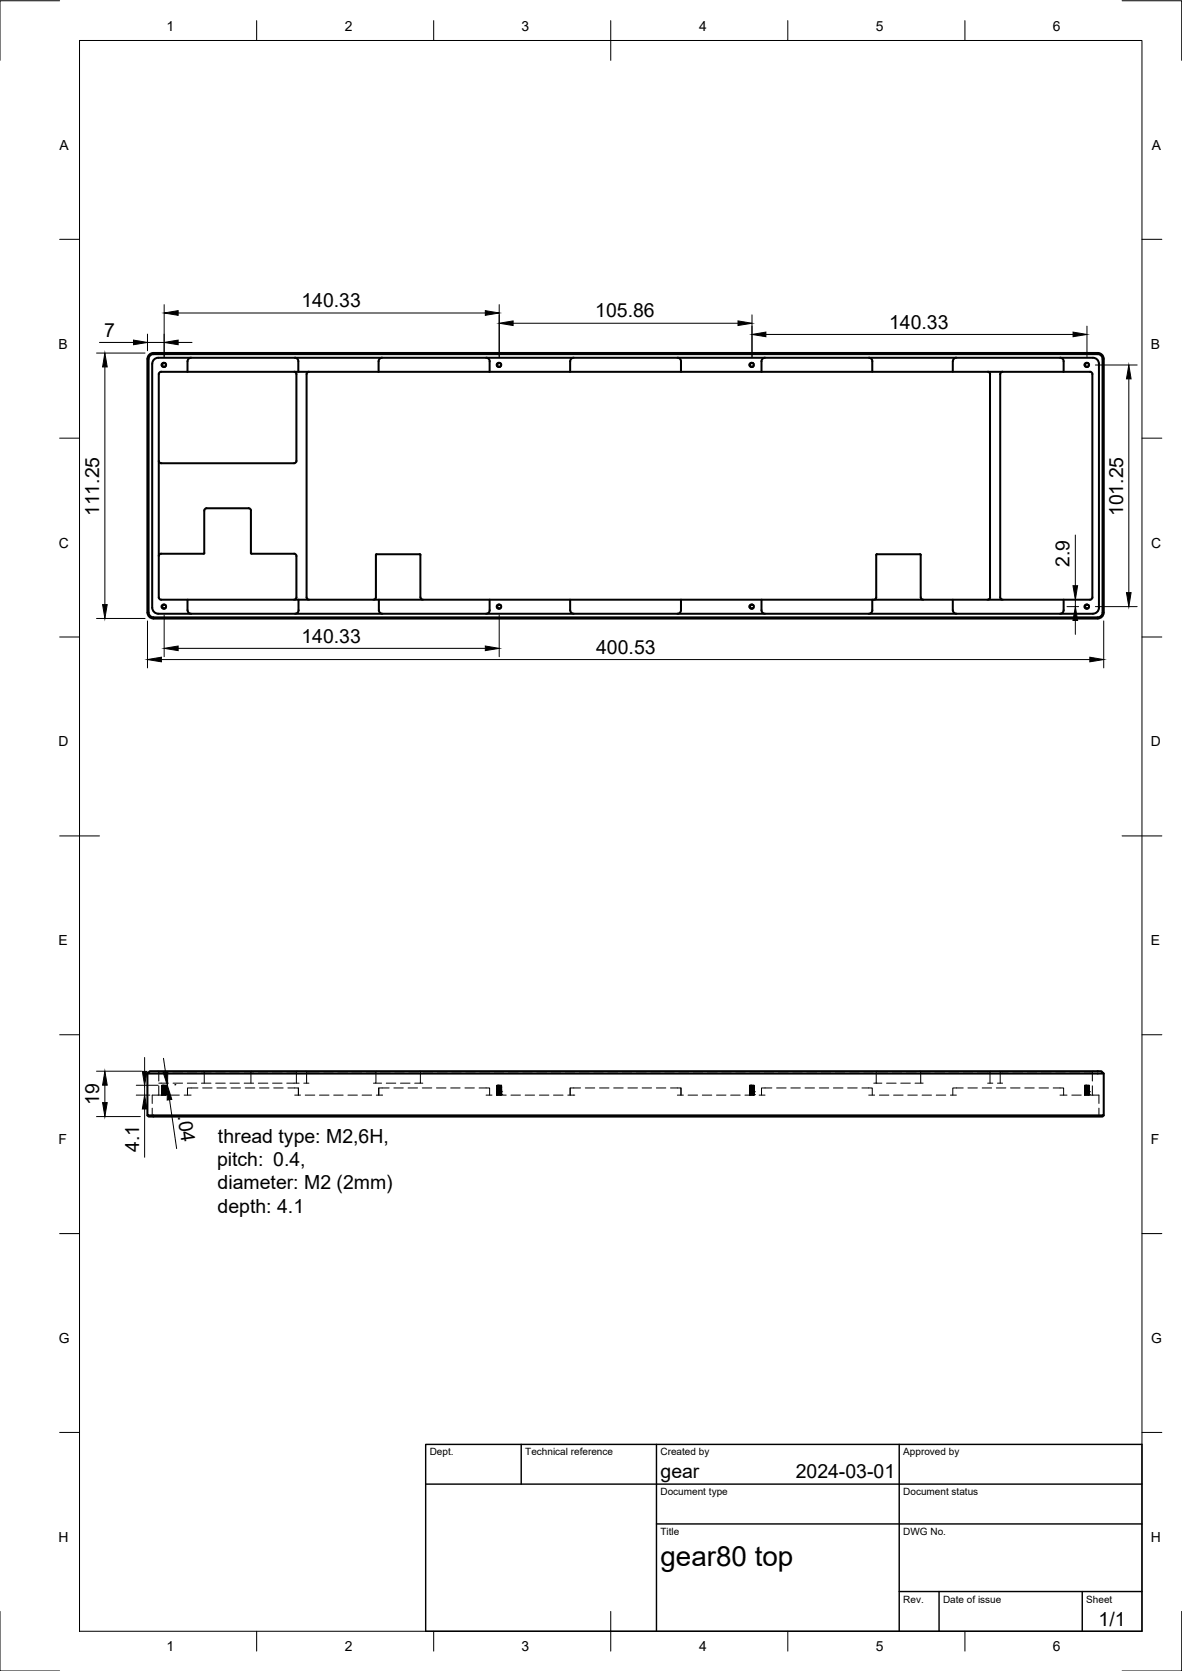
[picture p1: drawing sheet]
<svg xmlns="http://www.w3.org/2000/svg" width="297mm" height="420mm" viewBox="0 0 297 420" stroke-linecap="round" stroke-linejoin="round" font-family="sans-serif">
<!-- layer: Visible -->
<g fill="none" stroke="#000" stroke-width=".51">
<path d="M37 90.3l.1 63.7a1.49 1.49 0 0 0 1.5 1.5M37.1 90.2a1.49 1.49 0 0 1 1.4-1.4h237.4a1.49 1.49 0 0 1 1.5 1.4M37.3 90.3v63.7M37.4 90.2a1.2 1.2 0 0 1 1.1-1.2h237.4a1.2 1.2 0 0 1 1.2 1.2M39.9 94.1v56.1l.4 .5 233.6 .1 .5-.2 .1-.4M40.8 91.4l.3-.2 .4 .1h-.5l-.3 .5 .4 .4 .5-.1-.3 .2-.4-.1-.3-.5zM41.6 91.4l.1 .3-.1 .4M48 89.9a.9 .9 0 0 0-.9 .9v2.7M73.9 93.5l.4 .1 .2 .5M74.1 89.9a.9 .9 0 0 1 .9 .9v2.7M74.5 94.1v21.8M77 94.1v56.1l.2 .4 .4 .2"/>
<path d="M77.6 93.5l-.4 .1-.2 .5M96 89.9a.9 .9 0 0 0-.9 .9v2.7M122.2 89.9a.9 .9 0 0 1 .9 .9M123 90.8v2.7M125 91.4l.4-.2 .3 .1-.5 .1-.2 .5 .3 .3 .5-.1-.3 .2-.4-.1-.3-.5zM125.8 91.4l.2 .3-.2 .4M144.2 89.9a.9 .9 0 0 0-.9 .9v2.7M170.2 89.9a.9 .9 0 0 1 .9 .9v2.7M188.5 91.4l.4-.2 .4 .1h-.5l-.3 .5 .3 .4 .5-.1-.3 .2-.4-.1-.3-.5zM189.3 91.4l.2 .3-.2 .4M192.3 89.9a.9 .9 0 0 0-.9 .9v2.7M218.3 89.9a.9 .9 0 0 1 .9 .9v2.7"/>
<path d="M240.4 89.9a.9 .9 0 0 0-.9 .9l-.1 2.7M248.2 93.5l.4 .1 .2 .5M248.8 94.1v56.1l-.2 .4-.4 .2M251.4 94.1v56.1l.1 .4 .5 .2M252 93.5l-.5 .1-.1 .5M266.4 89.9a.9 .9 0 0 1 .9 .9v2.7M272.6 91.6l.2-.3h.6l.1 .1-.4-.1-.3 .1-.1 .5 .3 .3 .5-.1-.5 .2-.4-.4M272.6 91.6v.3M273.5 91.4l.2 .3-.2 .4M274.5 94.1v56.1M274.5 94.1l-.1-.5-.5-.1h-233.4l-.4 .1-.2 .5M277.1 90.3v63.7a1.2 1.2 0 0 1-1.2 1.2h-237.4a1.24 1.24 0 0 1-1.1-1.2"/>
<path d="M277.4 90.3v63.7a1.49 1.49 0 0 1-1.5 1.5M74.5 115.9l-.2 .4-.4 .2h-33.4l-.4-.2-.2-.4M51.9 127.8h10.8l.4 .6v10.8h10.8l.4 .2 .2 .4M51.9 127.8l-.4 .2-.2 .4v10.8h-10.8l-.4 .2-.2 .4M74.5 139.8v10.4l-.2 .4-.4 .2M94.5 139.5l.1-.1 10.9-.1 .2 .2M94.5 139.5v10.7l-.2 .4-.4 .2M105.6 139.5l.1 10.7 .1 .4 .5 .2M220.2 139.5v10.7l-.2 .4-.4 .2M231.2 139.4l-10.8-.1-.2 .2M231.2 139.3l.2 .2M231.4 139.5v10.7l.2 .4 .4 .2"/>
<path d="M38.2 152.8l.1-61.3a1.49 1.49 0 0 1 1.5-1.5h234.9a1.49 1.49 0 0 1 1.5 1.5v61.3M38.5 155.5h237.4M40.7 152.2l.3-.2 .5 .1h-.5l-.3 .4 .3 .4 .5 .1-.4 .1-.3-.2zM41.6 152.1l.1 .4-.1 .4M47.1 150.8v2.6a.9 .9 0 0 0 .9 .9M75 150.8v2.6a.9 .9 0 0 1-.9 .9M95.2 150.8v2.6a.9 .9 0 0 0 .9 .9M123 150.8v2.6M123.1 153.4a.9 .9 0 0 1-.9 .9M124.9 152.2l.4-.2 .4 .1h-.5l-.2 .3 .2 .5 .5 .1-.3 .1-.4-.2zM125.8 152.1l.2 .4-.2 .4M143.3 150.8v2.6a.9 .9 0 0 0 .9 .9"/>
<path d="M171.1 150.8v2.6a.9 .9 0 0 1-.9 .9M188.4 152.2l.4-.2 .5 .1h-.5l-.3 .4 .2 .4 .6 .1-.4 .1-.4-.2zM189.3 152.1l.2 .4-.2 .4M191.4 150.8v2.6a.9 .9 0 0 0 .9 .9M219.2 150.8v2.6a.9 .9 0 0 1-.9 .9M239.4 150.8l.1 2.6a.9 .9 0 0 0 .9 .9M267.3 150.8v2.6a.9 .9 0 0 1-.9 .9M272.6 152.4l.4-.4 .5 .2-.4-.2-.4 .4 .2 .5h.6l-.1 .1h-.6l-.2-.3M272.6 152.4v.3M273.5 152.1l.2 .4-.2 .4M276.2 152.8a1.52 1.52 0 0 1-1.5 1.5h-234.9a1.49 1.49 0 0 1-1.5-1.5M37 269.9v10.6h240.4v-10.6"/>
<path d="M37.6 269.3h239.2l.6 .6h-240.4zM37 280.5l.3 .3h239.8l.3-.3"/>
</g>
<!-- layer: Hidden -->
<g fill="none" stroke="#000" stroke-width=".25">
<path d="M38.2 278.6v2.2M39.8 269.3l.1 .2h2.4M39.9 272.4h2.4M39.9 269.5v2.3M39.9 273v2.4M40.6 274.9h.1M40.6 273.4h.1M40.6 273.7h.1M40.6 273.9h.1M40.6 274.6h.1M40.6 275.1h.1M40.6 275.3v.1"/>
<path d="M40.6 275.1l.2 .1-.2 .1M40.6 274.9l.2 .1-.2 .1M40.6 274.6l.2 .1-.2 .1M40.6 274.4l.2 .1-.2 .1M40.6 273.9l.1 .2M40.6 273.7l.2 .1M40.6 273.5h.2l-.2 .2M40.7 274.9l1.2 .1-1.3 .1M40.7 273.3l-.1 .1M40.7 273.7v.1M40.7 275.2v.1M40.8 274.1l-.2 .3"/>
<path d="M40.8 273.8l-.2 .1M40.8 274.2l1.1 .1-1.2 .1M40.8 273.3l.9 .1-.9 .1 .4 .1M40.8 274.8l-.2 .1 1.3 .1-1 .1M40.8 273.3l.9 .2-.9 .1h.3M40.9 273.1l-.3 .1 1.3 .1-.9 .1M40.9 272.9l.8 .1-.9 .1 .7 .1M41.1 272.9h-.5l1.1 .1M41.1 274.2l.8 .1-1.3 .1h.4M41.1 272.9h.3l-.8 .1h.8M41.1 273.7h-.4l1 .2-.8 .1M41.1 272.9h-.5l.2 .4"/>
<path d="M41.1 273.5l.8 .1-1.3 .1h.4M41.2 273.1l-.6 .1 1.3 .1-.6 .1M41.2 273.8h-.5l1 .2h-.9M41.2 273.8l-.6 .1 1.3 .1-.6 .1M41.3 275l.4 .1-.9 .1 .9 .1h-1l1-.2h-.5M41.4 272.9h.4l-.1 .3 .2 .1-.2 .2h.2M41.4 273.5h.5l-1.3 .2h.7M41.4 274.2l-.6 .1 .9 .1h-.7M41.5 275.2l.4 .1-1.3 .1M41.5 275.4h-3.3v2.1M41.5 273.8l-.9 .1 1.3 .1-.2 .1M41.5 274.2l-.7 .1 .9 .1-.6 .1"/>
<path d="M41.6 274.6l.1 .1-.9 .1 .9 .1h-.2M41.6 272.9l-.9 .1 .9 .1M41.7 274.6l-.9 .1 .9 .1-.3 .1M41.7 274.8v.1M41.8 275.2l-1.2 .2M41.8 274.5l-1.2 .1 1.3 .1-1.3-.1 1-.1M41.9 274.5h.1M41.9 275.2h.1M41.9 273.5v.1M41.9 273.8h.1M41.9 274h.1M41.9 274l-.2 .1 .2 .4"/>
<path d="M41.9 274.7v.1M41.9 275h.1M41.9 273.6h-.2l.2 .2M41.9 273.8l-.2 .1 .2 .1M41.9 274.5l-.2 .1 .2 .1M41.9 274.8h-.2l.2 .2M41.9 275l-.2 .1 .2 .1M41.9 275.3l-.2 .1M42.7 275.4h2.4M43.5 269.5h2.4M43.5 272.4h2.4M46.3 275.4h1.7"/>
<path d="M47.1 269.5h2.3M47.1 272.4h2.3M49.7 273.6h-2.6v1.8M50.6 269.5h2.4M50.6 272.4h2.4M50.9 273.6h2.4M51.2 269.3l.1 .2v2.9M54.2 269.5h2.4M54.2 272.4h2.4M54.5 273.6h2.4M57.8 269.5h2.4M57.8 272.4h2.4"/>
<path d="M58.1 273.6h2.4M61.4 269.5h2.3M61.4 272.4h2.3M61.6 273.6h2.4M63.2 269.3l-.1 .2v2.9M64.9 269.5h2.4M64.9 272.4h2.4M65.2 273.6h2.4M68.5 269.5h2.4M68.5 272.4h2.4M68.8 273.6h2.4M72.1 272.4h3.1"/>
<path d="M72.3 273.6h2.7v1.8M74.1 275.4h1.4M74.5 269.5v2.9M74.6 269.3l-.1 .2h-2.4M75 273.6v1.8M76.3 272.4h1.3M76.7 275.4h2.4M76.9 269.3l.1 .2h3.2M77 269.5v2.9M80.3 275.4h2.4M81.4 269.5h2.3M83.9 275.4h2.3"/>
<path d="M84.9 269.5h2.4M87.4 275.4h2.4M88.5 269.5h2.4M91 275.4h2.4M92.1 269.5h2.4M94.5 269.5v2.9h-.6M94.5 272.4h1.4M94.6 275.4h1.5M94.6 269.3l-.1 .2M95.2 273.6v1.8M95.7 269.5h2.3M97.1 272.4h2.4"/>
<path d="M97.8 273.6h-2.7v1.8M99 273.6h2.3M99.2 269.5h2.4M100.6 272.4h2.4M102.6 273.6h2.3M102.8 269.5h2.4M105.5 269.3l.1 .2v2.9h-1.4M105.6 272.4h.7M106.1 273.6h2.4M106.4 269.5h2.4M109.7 273.6h2.4M109.9 269.5h2.4"/>
<path d="M113.3 273.6h2.3M113.5 269.5h2.4M116.8 273.6h2.4M117.1 269.5h2.4M120.4 273.6h2.6v1.8M120.6 269.5h2.4M122.2 275.4h1.4M124.2 269.5h2.4M124.8 274.9h.1M124.8 275.4h2.4M124.8 273.4h.1M124.8 273.7h.1"/>
<path d="M124.8 273.9h.1M124.8 274.6h.1M124.8 275.1h.1M124.8 275.3v.1M124.8 275.1l.2 .1-.2 .1M124.8 274.9l.2 .1-.2 .1M124.8 274.6l.2 .1-.2 .1M124.8 274.4l.2 .1-.2 .1M124.8 273.9l.2 .2M124.8 273.7l.2 .1M124.8 273.5h.2l-.2 .2M124.9 274.9l1.2 .1-1.3 .1"/>
<path d="M125 274.1l-.2 .3M125 273.3l-.2 .1M125 273.8l-.2 .1M125 273.7v.1M125 275.2v.1M125 274.2l1.1 .1-1.2 .1M125 273.3l.9 .1-.9 .1 .4 .1M125 274.8l-.2 .1 1.3 .1-1 .1M125 273.3l.9 .2-.9 .1h.3M125.1 273.1l-.3 .1 1.3 .1-.9 .1M125.1 272.9l.8 .1-.9 .1 .7 .1M125.3 272.9h-.5l1.1 .1"/>
<path d="M125.3 274.2l.8 .1-1.3 .1h.4M125.3 272.9h.3l-.8 .1h.8M125.3 273.7l-.3 .1 .9 .1-.8 .1M125.3 272.9h-.5l.2 .4M125.3 273.5l.8 .1-1.3 .1h.4M125.4 273.1l-.6 .1 1.3 .1-.6 .1M125.4 273.8h-.4l.9 .1-.9 .1M125.4 273.8l-.6 .1 1.3 .1-.6 .1M125.5 275l.4 .1-.9 .1 .9 .1h-.9l.9-.2h-.5M125.6 272.9h.3M125.6 273.5h.5l-1.3 .2h.7M125.6 274.2l-.6 .1 .9 .1h-.7"/>
<path d="M125.7 275.2l.4 .1-1.3 .1M125.7 273.8l-.9 .1 1.3 .1-.2 .1M125.7 274.2l-.7 .1 .9 .1-.6 .1M125.8 274.6l.1 .1-.9 .1 .9 .1h-.2M125.8 272.9h.1l-.9 .1 .8 .1M125.9 274.6l-.9 .1 .9 .1-.3 .1M125.9 273l.2 .1-.2 .1M125.9 273.2l.2 .1-.2 .1M125.9 274.2l.2 .1-.2 .1M125.9 273.5h.2M125.9 273.7l.2 .1M125.9 273.9l.2 .1"/>
<path d="M125.9 274.4l.2 .1M125.9 274.7h.2M125.9 275.1l.2 .1M125.9 272.9v.1M125.9 273.2h.1M125.9 273.4v.1M125.9 273.6v.1M125.9 273.9h.1M125.9 274.1v.1M125.9 274.4h.1M125.9 274.6v.1M125.9 274.8v.1"/>
<path d="M125.9 275.1h.1M125.9 275.3v.1M126 275.2l-1.2 .2M126 274.5l-1.2 .1 1.3 .1-1.3-.1 1-.1M126.1 274.5h.1M126.1 275.2h.1M126.1 273.5v.1M126.1 273.8h.1M126.1 274h.1M126.1 274.7v.1M126.1 275h.1M126.1 273.6h-.2"/>
<path d="M126.1 273.8l-.2 .1M126.1 274l-.2 .1M126.1 274.5l-.2 .1M126.1 274.8h-.2l.2 .2M126.1 275l-.2 .1M126.1 275.3h-.2M127.8 269.5h2.4M128.4 275.4h2.4M131.4 269.5h2.4M132 275.4h2.3M134.9 269.5h2.4M135.6 275.4h2.3"/>
<path d="M138.5 269.5h2.4M139.1 275.4h2.4M142.1 269.5h2.4M142.7 275.4h1.5M143.3 273.6v1.8v-1.8h2.6M144.2 275.4h.1M145.6 269.5h2.4M147.1 273.6h2.4M149.2 269.5h2.4M150.7 273.6h2.3M152.8 269.5h2.4M154.2 273.6h2.4"/>
<path d="M156.4 269.5h2.3M157.8 273.6h2.4M159.9 269.5h2.4M161.4 273.6h2.3M163.5 269.5h2.4M165 273.6h2.3M167.1 269.5h2.4M168.5 273.6h2.6v1.8v-1.8M170.2 275.4h1.5M170.7 269.5h2.3M172.9 275.4h2.4M174.2 269.5h2.4"/>
<path d="M176.5 275.4h2.4M177.8 269.5h2.4M180.1 275.4h2.3M181.4 269.5h2.3M183.6 275.4h2.4M185 269.5h2.3M187.2 275.4h2.4M188.3 274.9h.1M188.3 273.4h.1M188.3 273.7h.1M188.3 273.9h.1M188.3 274.6h.1"/>
<path d="M188.3 275.1h.1M188.3 275.3v.1M188.3 275.1l.2 .1-.2 .1M188.3 274.9l.2 .1-.2 .1M188.3 274.6l.2 .1-.2 .1M188.3 273.9l.2 .2M188.3 273.7l.2 .1M188.3 273.5h.2l-.2 .2M188.4 274.9l1.2 .1-1.3 .1M188.5 273.7v.1M188.5 275.2v.1M188.5 274.1h-.2l.2 .1-.2 .4"/>
<path d="M188.5 273.8l-.2 .1M188.5 274.2l1.1 .1-1.2 .1M188.5 273.3l.9 .1-.9 .1 .4 .1M188.5 269.5h2.4M188.5 274.8l-.2 .1 1.3 .1-.9 .1M188.6 273.3l.8 .2-.9 .1h.3M188.6 273.1l-.3 .1 1.3 .1-.9 .1M188.6 272.9l.8 .1-.9 .1 .7 .1M188.8 272.9h-.5l1.1 .1M188.8 272.9h.3l-.8 .1h.8M188.8 273.7h-.3l.9 .2-.8 .1M188.8 272.9h-.5l.2 .2-.2 .3"/>
<path d="M188.8 273.5l.8 .1-1.3 .1h.4M188.9 273.1l-.6 .1 1.3 .1-.6 .1M188.9 273.8h-.4l.9 .2h-.9M188.9 273.8l-.6 .1 1.3 .1-.5 .1M189 275l.4 .1-.9 .1 .9 .1h-.9l.9-.2h-.4M189.1 272.9h.4l-.1 .3 .2 .1-.2 .2h.2M189.2 273.5h.4l-1.3 .2h.7M189.2 274.2l-.7 .1 .9 .1h-1.1l1.3-.1-.8-.1M189.2 275.2l.4 .1-1.2 .1M189.3 273.8l-1 .1 1.3 .1-.2 .1M189.3 274.2l-.8 .1 .9 .1-.6 .1M189.3 274.6l.1 .1-.9 .1 .9 .1h-.2"/>
<path d="M189.3 272.9l-.8 .1 .8 .1M189.4 274.6l-.9 .1 .9 .1-.3 .1M189.4 274.8v.1M189.5 275.2l-1.1 .2M189.6 274.5l-1.3 .1 1.3 .1-1.3-.1 1-.1M189.6 274.5h.1M189.6 275.2h.1M189.6 273.5v.1M189.6 273.8h.1M189.6 274h.1M189.6 274l-.2 .1 .2 .4M189.6 274.7v.1"/>
<path d="M189.6 275h.1M189.6 273.6h-.2l.2 .2M189.6 273.8l-.2 .1 .2 .1M189.6 274.5l-.2 .1 .2 .1M189.6 274.8h-.2l.2 .2M189.6 275l-.2 .1 .2 .1M189.6 275.3l-.2 .1M190.8 275.4h1.5M192.1 269.5h2.4M194 273.6h-2.6v1.8M195.2 273.6h2.3M195.7 269.5h2.3"/>
<path d="M198.7 273.6h2.4M199.2 269.5h2.4M202.3 273.6h2.4M202.8 269.5h2.4M205.9 273.6h2.4M206.4 269.5h2.4M209.4 273.6h2.4M210 269.5h2.3M213 273.6h2.4M213.5 269.5h2.4M216.6 273.6h2.6v1.8M217.1 269.5h2.4"/>
<path d="M218.3 275.4h1.5M220.2 272.4h1.4M220.3 269.3l-.1 .2v2.9h-.6M220.7 269.5h2.4M221 275.4h2.4M222.8 272.4h2.4M224.2 269.5h2.4M224.6 275.4h2.3M226.4 272.4h2.4M227.8 269.5h2.4M228.1 275.4h2.4M230 272.4h1.4"/>
<path d="M231.2 269.3l.2 .2M231.4 269.5v2.9h.6M231.4 269.5h2.4M231.7 275.4h2.4M234.9 269.5h2.4M235.3 275.4h2.4M238.5 269.5h2.4M238.8 275.4h1.5M242.1 273.6h-2.7v1.8M242.1 269.5h2.4M243.2 273.6h2.4M246.8 273.6h2.4"/>
<path d="M248.2 272.4h1.3M248.8 269.5v2.9M248.9 269.3l-.1 .2h-3.1M250.4 273.6h2.4M250.7 272.4h1.2M251.2 269.3l.2 .2h2M251.4 269.5v2.9M254 273.6h2.3M254.6 269.5h2.4M257.5 273.6h2.4M258.2 269.5h2.4M261.1 273.6h2.4"/>
<path d="M261.7 269.5h2.4M264.7 273.6h2.6v1.8M265.3 269.5h2.4M266.4 275.4h1.7M268.9 269.5h2.4M269.3 275.4h2.4M272.5 274.9h.1M272.5 273.4h.1M272.5 273.7h.1M272.5 273.9h.1M272.5 274.6h.1M272.5 275.1h.1"/>
<path d="M272.5 275.3v.1M272.5 275.1l.2 .1-.2 .1M272.5 274.9l.2 .1-.2 .1M272.5 274.6l.2 .1-.2 .1M272.5 273.9l.2 .2M272.5 273.7l.2 .1M272.5 273.5h.2l-.2 .2M272.6 274.9l1.2 .1-1.3 .1M272.7 274.1h-.2l.2 .1-.2 .4M272.7 273.8l-.2 .1M272.7 273.7v.1M272.7 275.2v.1"/>
<path d="M272.7 274.2l1.1 .1-1.2 .1M272.7 273.3l.9 .1-.9 .1 .4 .1M272.8 274.8l-.3 .1 1.3 .1-.9 .1M272.8 273.3l.8 .2-.9 .1h.3M272.8 273.1l-.3 .1 1.3 .1-.9 .1M272.8 272.9l.8 .1-.9 .1 .7 .1M272.9 275.4h3.3v2.1M273 272.9h-.5l1.1 .1M273 272.9h.3l-.8 .1h.8M273 273.7l-.3 .1 .9 .1-.8 .1M273 272.9h-.5l.2 .2-.2 .3M273 273.5l.8 .1-1.3 .1h.4"/>
<path d="M273.1 273.1l-.6 .1 1.3 .1-.6 .1M273.1 273.8h-.4l.9 .2h-.9M273.2 273.8l-.7 .1 1.3 .1-.5 .1M273.2 275l.5 .1-1 .1 .9 .1h-.9l.9-.2h-.4M273.3 272.9h.4l.1 .4-.2 .1 .2 .1M273.4 273.5h.4l-1.3 .2h.7M273.4 274.2l-.7 .1 1 .1h-1.2l1.3-.1-.8-.1M273.4 275.2l.4 .1-1.2 .1M273.5 273.8l-1 .1 1.3 .1-.2 .1M273.5 274.2l-.8 .1 .9 .1-.6 .1M273.5 274.5l-1 .1 1.3 .1-.2 .1M273.5 274.6l.1 .1-.9 .1 .9 .1h-.2"/>
<path d="M273.5 272.9h.2l-1 .1 .8 .1M273.6 274.6l-.9 .1 .9 .1-.3 .1M273.7 274.8v.1M273.7 275.2l-1.1 .2M273.8 274.5l-1.3 .1 1.1 .1M273.8 274.5h.1M273.8 275.2h.1M273.8 273.5v.1M273.8 273.8h.1M273.8 274h.1M273.8 274l-.2 .2 .2 .3M273.8 274.7v.1"/>
<path d="M273.8 275h.1M273.8 273.6h-.2l.2 .2M273.8 273.8l-.2 .1 .2 .1M273.8 274.5l-.2 .1 .2 .1M273.8 274.8h-.2l.2 .2M273.8 275l-.2 .1 .2 .1M273.8 275.3l-.1 .1M274.5 269.5v2.3M274.5 273v2.4M274.7 269.3l-.2 .2h-2M276.2 278.6v2.2"/>
</g>
<!-- layer: BORDER -->
<g fill="none" stroke="#000" stroke-width=".25">
<path d="M15 .2h-15v15M20 10.2h267v400h-267zM64.5 5.2v5M109 5.2v5M153.5 5.2v10M198 5.2v5M242.5 5.2v5M282 .2h15v15M15 60.2h5M287 60.2h5M15 110.2h5M287 110.2h5"/>
<path d="M15 160.2h5M287 160.2h5M15 210.2h10M282 210.2h10M15 260.2h5M287 260.2h5M15 310.2h5M287 310.2h5M15 360.2h5M287 360.2h5M0 405.2v15h15M64.5 410.2v5"/>
<path d="M109 410.2v5M153.5 405.2v10M198 410.2v5M242.5 410.2v5M297 405.2v15h-15"/>
</g>
<!-- layer: TITLEBLOCK -->
<path d="M107 363.2h180v47h-180zM107 373.2h180M131 363.2v10M165 363.2v47M226 363.2v47M165 383.2h122M226 400.2h61M236 400.2v10M272 400.2v10" fill="none" stroke="#000" stroke-width=".36"/>
<!-- layer: FD_Dimensions -->
<g fill="none" stroke="#000" stroke-width=".25">
<path d="M41.3 76.6v13.1M44.8 78.7h77.2M125.5 76.6v13.1M189 79.2v10.5M24.3 88.8h12.1M25 86.1h8.5M26.4 92.3v59.7M37.1 84v4.2M37.1 86.1h4.2M44.8 86.1h3.5M128.9 81.3h56.6M192.5 84.1h77.2"/>
<path d="M273.2 82v7.7M275.3 91.8h10.5M283.7 95.3v53.7M270.2 134.5v12.8M24.3 155.5h12.1M37.1 156.1v11.8M41.3 154.6v10.5M125.5 154.6v10.5M268.1 152.5h3M270.2 150.8v1.7M270.2 156v3.5M275.3 152.5h10.5"/>
<path d="M277.4 156.1v11.8M40.6 165.8h233.3M44.8 163h77.2M24.3 269.3h11.3M26.4 272.9v4.3M34.2 272.9h5.5M34.2 275.4h3.5M36.3 265.9v3.5M36.3 272.9v2.5M36.3 278.8v12.2M41.1 266.1l.5 3.5M42.1 273v.1"/>
<path d="M42.6 276.5l1.8 12.3M44 272.8l.2-.1-.2 .1M24.3 280.8h11"/>
</g>
<g fill="#000" stroke="#000" stroke-width=".25">
<path d="M41.3 78.7l3.5-.6v1.2zM122 78.1l3.5 .6-3.5 .6zM26.4 88.8l.5 3.5h-1.1zM33.5 85.5l3.6 .6-3.6 .6zM41.3 86.1l3.5-.6v1.2zM125.5 81.3l3.4-.6v1.2zM185.5 80.7l3.5 .6-3.5 .6zM189 84.1l3.5-.6v1.2zM269.7 83.5l3.5 .6-3.5 .6zM283.7 91.8l.5 3.5h-1.1zM25.8 152h1.1l-.5 3.5zM270.2 152.5l.6 3.5h-1.2z"/>
<path d="M269.6 147.3h1.2l-.6 3.5zM283.1 149h1.1l-.5 3.5zM37.1 165.8l3.5-.6v1.2zM41.3 163l3.5-.6v1.2zM122 162.4l3.5 .6-3.5 .6zM273.9 165.2l3.5 .6-3.5 .6zM25.8 277.2h1.1l-.5 3.6zM26.4 269.3l.5 3.6h-1.1zM35.8 269.4h1.1l-.6 3.5zM36.3 275.4l.6 3.4h-1.1zM41 269.6l1.2-.1-.1 3.5zM42.1 273.1l1.1 3.3-1.2 .2z"/>
</g>
<text font-size="7" x="166" y="393.7">gear80 top</text>
<g font-size="4.9">
<text x="75.7" y="77.2">140.33</text>
<text x="149.6" y="79.8">105.86</text>
<text x="223.4" y="82.6">140.33</text>
<text x="26.2" y="84.7">7</text>
<text x="24.9" y="129.8" transform="rotate(-90 24.9 129.8)">111.25</text>
<text x="282.2" y="129.8" transform="rotate(-90 282.2 129.8)">101.25</text>
<text x="268.8" y="142.5" transform="rotate(-90 268.8 142.5)">2.9</text>
<text x="75.7" y="161.6">140.33</text>
<text x="149.8" y="164.4">400.53</text>
<text x="24.9" y="277.9" transform="rotate(-90 24.9 277.9)">19</text>
<text x="44.7" y="280.7" transform="rotate(82 44.7 280.7)">.04</text>
<text x="54.8" y="287.3">thread type: M2,6H,</text>
<text x="34.9" y="289.6" transform="rotate(-90 34.9 289.6)">4.1</text>
<text x="54.5" y="293.2">pitch: 0.4,</text>
<text x="54.7" y="299.1">diameter: M2 (2mm)</text>
<text x="54.7" y="304.9">depth: 4.1</text>
<text x="166" y="371.7">gear</text>
<text x="200" y="371.7">2024-03-01</text>
<text x="276.1" y="408.8">1/1</text>
</g>
<g font-size="3.5">
<text x="41.9" y="7.7">1</text>
<text x="86.6" y="7.7">2</text>
<text x="131.1" y="7.7">3</text>
<text x="175.7" y="7.7">4</text>
<text x="220.1" y="7.7">5</text>
<text x="264.6" y="7.7">6</text>
<text x="15" y="37.7">A</text>
<text x="289.5" y="37.7">A</text>
<text x="14.7" y="87.7">B</text>
<text x="289.2" y="87.7">B</text>
<text x="14.8" y="137.7">C</text>
<text x="289.3" y="137.7">C</text>
<text x="14.7" y="187.7">D</text>
<text x="289.2" y="187.7">D</text>
<text x="14.7" y="237.7">E</text>
<text x="289.2" y="237.7">E</text>
<text x="14.7" y="287.7">F</text>
<text x="289.2" y="287.7">F</text>
<text x="14.8" y="337.7">G</text>
<text x="289.3" y="337.7">G</text>
<text x="14.7" y="387.7">H</text>
<text x="289.2" y="387.7">H</text>
<text x="41.9" y="415.2">1</text>
<text x="86.6" y="415.2">2</text>
<text x="131.1" y="415.2">3</text>
<text x="175.7" y="415.2">4</text>
<text x="220.1" y="415.2">5</text>
<text x="264.6" y="415.2">6</text>
</g>
<g font-size="2.5">
<text x="108" y="366">Dept.</text>
<text x="132" y="366">Technical reference</text>
<text x="166" y="366">Created by</text>
<text x="227" y="366">Approved by</text>
<text x="166" y="376">Document type</text>
<text x="227" y="376">Document status</text>
<text x="166" y="386">Title</text>
<text x="227" y="386">DWG No.</text>
<text x="227" y="403">Rev.</text>
<text x="237" y="403">Date of issue</text>
<text x="273" y="403">Sheet</text>
</g>
</svg>
